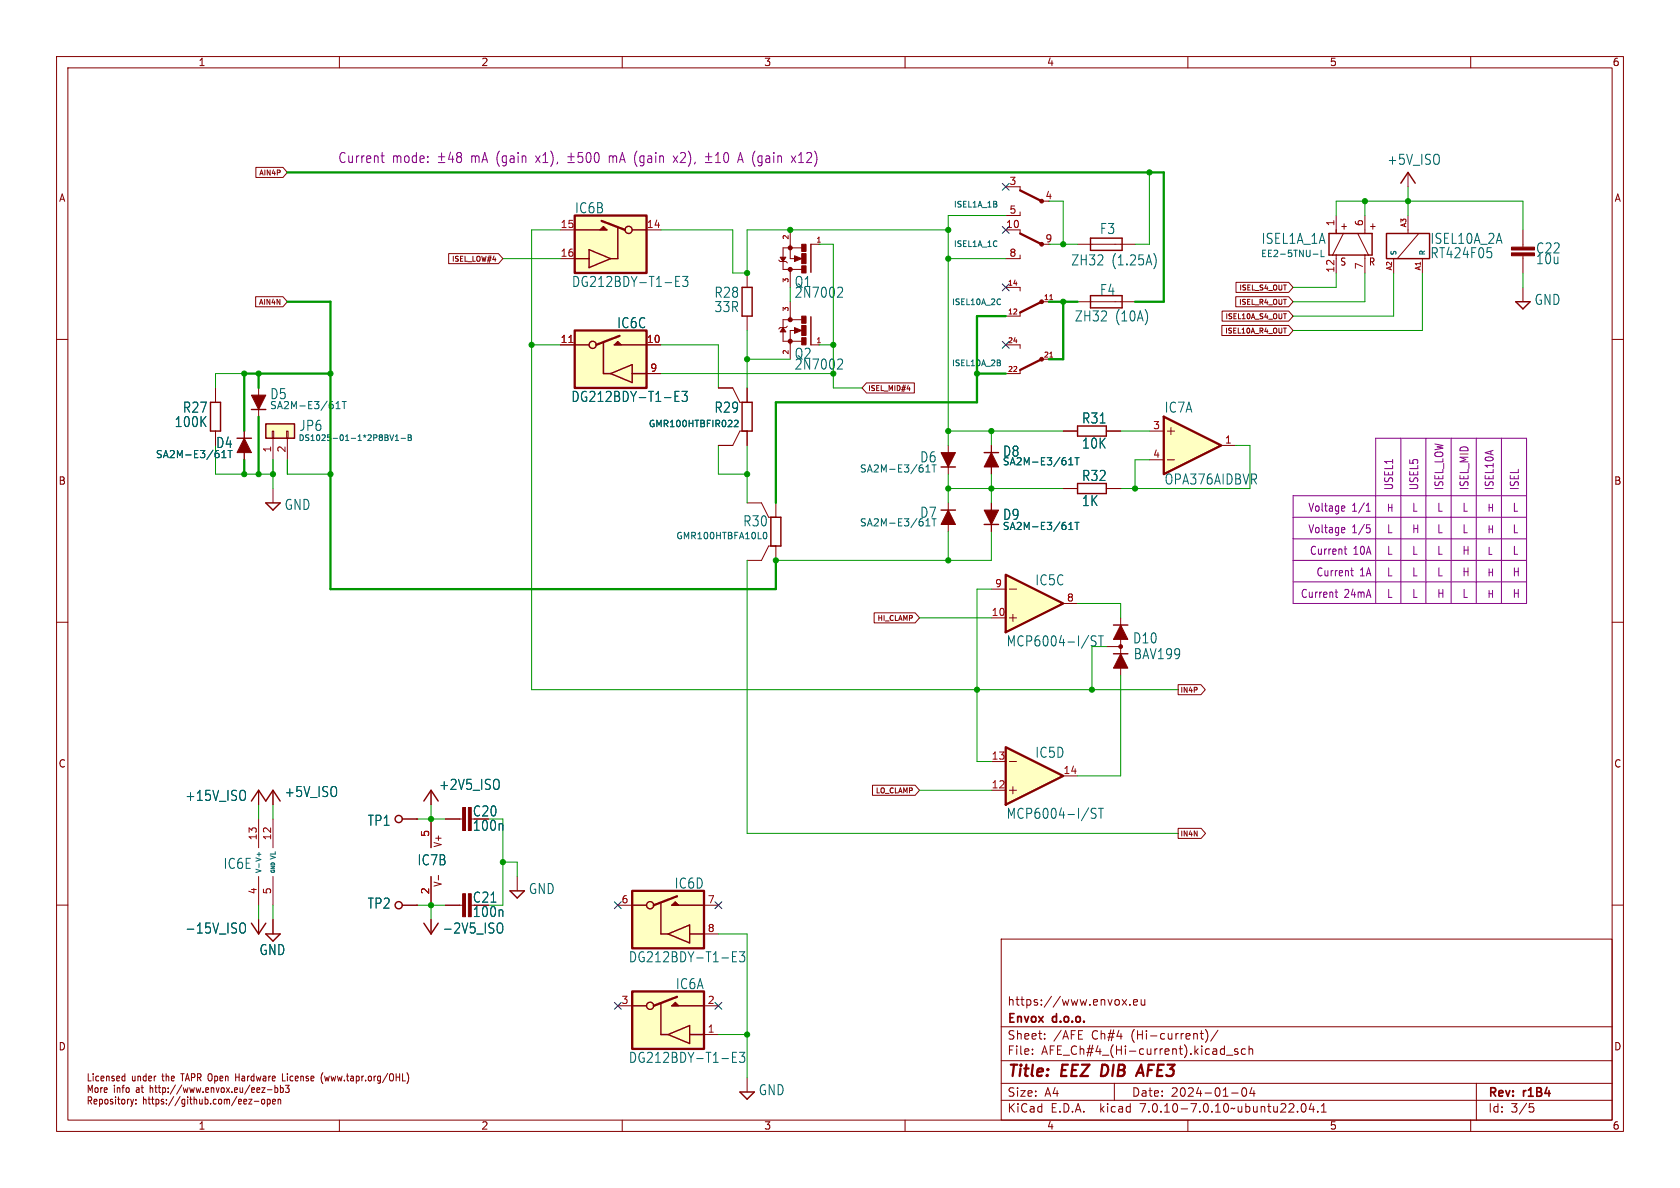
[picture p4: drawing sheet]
<svg xmlns="http://www.w3.org/2000/svg" width="297mm" height="210mm" viewBox="0 0 297 210" stroke-linecap="round" stroke-linejoin="round" font-family="sans-serif">
<g fill="none" stroke="#840000" stroke-width=".18">
<path d="M10 10h277v190h-277zM12 12h273v186h-273zM60 10v2M110 10v2M160 10v2M210 10v2M260 10v2M177.8 33h2.5v.7M180.3 37.5v.6h-2.5M10 60h2M177.8 40.6h2.5v.7M177.8 50.8h2.5v.6"/>
<path d="M180.3 45.1v.6h-2.5M180.3 55.2v.7h-2.5M184.1 43.2h1.3M285 60h2M177.8 61h2.5v.6M180.3 65.4v.6h-2.5M175.3 88.9v5.1M10 110h2M195.6 114.3h2.5M198.1 109.2v10.2M285 110h2M45.7 139.7v2.5"/>
<path d="M48.3 139.7v2.5M76.2 139.7v2.5M10 160h2M45.7 144.8v5.1M45.7 154.9v5.1M48.3 144.8v5.1M48.3 154.9v5.1M78.7 144.8h3.1M285 160h2M48.3 162.6v2.5M177 166h108v32h-108zM198.4 176.7l.8 1"/>
<path d="M199.2 176.7l-.8 1M199.7 177.6v.1M200.4 177.2l.7-.1-.1-.3-.4-.1-.2 .2 .1 .7h.5M201.7 176.7l.1 .9 .4 .1 .2-.1M202.4 176.7v1M60 198v2M110 198v2M160 198v2M177 194.5h108M177 191.5h108M177 187.5h108M177 181.5h108"/>
<path d="M182.5 186.3v.1M182.5 185.5v.1M184.7 183.6v.1M184.7 182.8v.1M197 191.5v3M210 198v2M212.2 182.7h.5M212.4 182.2v1.3l.3 .2M213.1 182a1.72 1.72 0 0 1 0 2.3M215.3 182.1l-1.3 2M216.8 186.5h1.2M217.7 193.2h1.2"/>
<path d="M218.8 185.5l-.3-.1-.3 .2 .1 .2 .5 .2v.3h-.6M219.7 192.4l.2-.1a.81 .81 0 0 1 .6 .6 .81 .81 0 0 1-.3 .8l-.2 .1a.81 .81 0 0 1-.3-1.4zM220.2 185.5l-.5-.1-.2 .3v.4l.1 .2h.6M220.8 185.5l.2-.1 .4 .1 .1 .9M220.8 184.9v1.5M221.3 192.2l-.3 1.1h.9M221.7 192.8v1M229.4 196.5v.1M230.2 195.2l.2-.1a.81 .81 0 0 1 .6 .6 .81 .81 0 0 1-.3 .8l-.2 .1a.81 .81 0 0 1-.3-1.4zM231.8 195l-.3 1.1h.9M232.2 195.6v1M233 196.5v.1"/>
<path d="M233.6 196.6h.9M233.6 195.5l.4-.4v1.5M260 198v2M261 191.5v6.5M270.4 195.1h.7M270.5 195.7h.4l.3 .3-.2 .5-.5 .1"/>
</g>
<path d="M194.9 188.2l-.3 2h.5M200.8 190.2l.9-2 .5 2M201.1 189.6h.9" fill="none" stroke="#840000" stroke-width=".4"/>
<path d="M174 92.7h2.5M196.8 110.5h2.6M196.8 115.6h2.6M44.4 141.6l1.3-1.9 1.3 1.9 1.3-1.9 1.2 1.9M74.9 141.6l1.3-1.9 1.3 1.9M47 165.1h2.5l-1.2 1.3z" fill="none" stroke="#840000" stroke-width=".25"/>
<g fill="#840000" stroke="#840000" stroke-width=".18">
<path d="M174 90.2h2.5l-1.2 2.5z"/>
<path d="M81.8 142.7h.5v4.1h-.5z"/>
<path d="M82.8 142.7h.5v4.1h-.5z"/>
<path d="M198.1 110.5l1.3 2.5h-2.6z"/>
<path d="M198.1 115.6l1.3 2.5h-2.6z"/>
<circle cx="184.1" cy="63.5" r=".33"/>
<circle cx="184.1" cy="53.3" r=".33"/>
<circle cx="184.1" cy="35.6" r=".33"/>
<circle cx="184.1" cy="43.2" r=".33"/>
<circle cx="198.1" cy="114.3" r=".33"/>
</g>
<path d="M176.7 52.8l.2 .1M176.9 53.8l-.2 .1M176.6 63.6l.2 .2-.2 .3 .3 .2-.2 .4M188.9 93.6h.8M188.9 92.7l.4-.4v1.3M190 92.3h.8M190.4 92.3v1.3M43.2 139.8a1.43 1.43 0 0 1 0 1.6M88 137.8a1.43 1.43 0 0 1 0 1.7" fill="none" stroke="#006464" stroke-width=".18"/>
<path d="M180.3 33.7l3.8 1.9M180.3 41.3l3.8 1.9M184.1 53.3l-3.8 1.9M184.1 63.5l-3.8 1.9" fill="none" stroke="#840000" stroke-width=".41"/>
<path d="M185.6 53h.5M185.6 63.1h.5" fill="none" stroke="#a90000" stroke-width=".18"/>
<path d="M177.8 101.6l10.2 5.1-10.2 5.1z" fill="#ffffc2"/>
<g fill="none" stroke="#840000" stroke-width=".18">
<path d="M167.6 78.7v5.1M188 76.2h2.5M195.6 76.2h2.5M132.1 99.1h2.5l1.3-2.6h1.3v2.6M132.1 88.9h2.5l1.3 2.5h1.3v-2.5M167.6 88.9v5.1M175.3 104.1h2.5M175.3 109.2h2.5M178.4 104.1h1.3M178.4 109.2h1.3M179.1 108.6v1.3M188 106.7h2.5"/>
<path d="M45.7 162.6v2.5"/>
</g>
<path d="M177.8 101.6l10.2 5.1-10.2 5.1z" fill="none" stroke="#840000" stroke-width=".41"/>
<path d="M135.1 94.2h-.1M135.4 94.2a.68 .68 0 0 1-.2 1l-.2-.1M163.7 93h.7M163.7 83.4h.7M164.1 82.2v1.2M164.1 91.7v1.3M165.1 82.2v1.2M165.1 91.7v1.3M193.8 112.5l-.6-.1-.2 .2v.5l.6 .3 .2 .4-.3 .4-.6-.1M194.2 112.4h.9M194.6 112.4v1.8M42.6 163.2h.6a1.26 1.26 0 0 1-.2 1.7h-.4" fill="none" stroke="#006464" stroke-width=".18"/>
<path d="M190.5 75.3h5.1v1.8h-5.1zM136.3 91.4h1.7v5.1h-1.7zM166.4 90.2h2.5M166.4 82.6h2.5M44.4 163.2l1.3 1.9 1.3-1.9" fill="none" stroke="#840000" stroke-width=".25"/>
<g fill="#840000" stroke="#840000" stroke-width=".18">
<path d="M167.6 90.2l1.3 2.5h-2.5z"/>
<path d="M166.4 80h2.5l-1.3 2.6z"/>
</g>
<path d="M205.7 73.7l10.2 5-10.2 5.1z" fill="#ffffc2"/>
<g fill="none" stroke="#840000" stroke-width=".18">
<path d="M139.2 57.7l-.3 .2h-1l-.2 .3M139.7 53.3v3.2M140.6 58.4h-.9v2.6M141.7 56.5h-3.3v3.8h3.3M269.2 50.8v2.5M99.1 61h2.5M114.3 61h2.5M114.3 66h2.5M127 78.7h2.5l1.3-2.5h1.3v2.5M127 68.6h2.5l1.3 2.5h1.3v-2.5M143.4 61h1.4M203.2 76.2h2.5"/>
<path d="M206.4 76.2h1.2M207 75.6v1.2M215.9 78.7h2.5M203.2 81.3h2.5M206.4 81.3h1.2"/>
</g>
<path d="M101.6 58.4h12.7v10.2h-12.7zM109.5 59.4l-4.1 1.6M205.7 73.7l10.2 5-10.2 5.1z" fill="none" stroke="#840000" stroke-width=".41"/>
<g fill="#840000" stroke="#840000" stroke-width=".18">
<path d="M141.7 59.7h.8v1.3h-.8z"/>
<path d="M141.7 57.5h.8v1.8h-.8z"/>
<path d="M141.7 55.9h.8v1.3h-.8z"/>
<path d="M140.5 57.9l1.2 .5-1.2 .5z"/>
<path d="M138.4 57.9l.5 .8h-1z"/>
<path d="M108.6 61l.6-.7 .7 .7z"/>
<circle cx="139.7" cy="60.3" r=".36"/>
<circle cx="139.7" cy="56.5" r=".36"/>
</g>
<g fill="none" stroke="#840000" stroke-width=".25">
<path d="M143.4 56v5M268 53.3h2.5l-1.3 1.3zM101.6 61h2.5M106.7 60.6v5.4h1.2M107.9 66l3.9-1.5v3.1zM108.6 61h5.7M111.8 66h2.5M131.2 71.1h1.8v5.1h-1.8z"/>
<circle cx="104.8" cy="61" r=".63"/>
</g>
<path d="M119.3 70h.5M120.1 69.2h-.8v1.8h.8M120.6 69.2h.9l-.5 .7a.41 .41 0 0 1 .5 .3l-.1 .7-.6 .1-.2-.2M129.8 74.4l.5-.1 .2 .3-.7 .8h.7M148.3 63.5l.5 .1 .2 .4-.1 .2-.9 1h1" fill="none" stroke="#006464" stroke-width=".18"/>
<path d="M101.6 58.4h12.7v10.2h-12.7z" fill="#ffffc2" stroke="#ffffc2" stroke-width=".18"/>
<path d="M100.6 60.5h.7" fill="none" stroke="#a90000" stroke-width=".18"/>
<path d="M177.8 132.1l10.2 5.1-10.2 5z" fill="#ffffc2"/>
<g fill="none" stroke="#840000" stroke-width=".18">
<path d="M45.2 29.6h4.8l.8 .9-.8 .9h-4.8zM236.2 38.1v3.2M241.3 38.1v3.2M248.9 30.5v2.5M248.9 38.1v3.2M45.2 52.5h4.8l.8 .8-.8 .9h-4.8zM79.3 44.8h8.8l.8 .9-.8 .9h-8.8zM99.1 40.6h2.5M99.1 45.7h2.5M114.3 40.6h2.5M132.1 48.3v2.5M132.1 55.9v2.5"/>
<path d="M137.7 46l.2 .2h1l.3 .3M139.7 40.6v5.1h.9M139.7 47.6v.7M141.7 43.8h-3.3v3.8h3.3M143.4 43.2h1.4M190.5 53.3h10.2M190.5 43.2h10.2M216 57.5h11.8l.8 .9-.8 .9h-11.8zM216.1 55h11.7l.8 .9-.8 .9h-11.7zM218.5 52.5h9.3l.8 .8-.8 .9h-9.3zM218.5 49.9h9.3l.8 .9-.8 .9h-9.3zM226.9 58h.5"/>
<path d="M226.9 55.5h.5M236.2 45.1v3.2M237.5 41.3l-1.9 3.8M240 41.3l1.9 3.8M241.3 45.1v3.2M246.4 45.7v2.6M250.8 41.3l-3.8 4.4M251.5 45.7v2.6M269.2 40.6v3.1M269.2 45.2v3.1M38.1 68.6v2.5M38.1 76.2v2.5"/>
<path d="M43.2 76.2v5.1M45.7 68.6v5.1M48.1 76.2h.3v1.3h-.3zM48.3 77.5v3.8M50.7 76.2h.2v1.3h-.2zM50.8 77.5v3.8M99.1 61h2.5M114.3 61h2.5M114.3 66h2.5M127 78.7h2.5M127 68.6h2.5M132.1 68.6v2.5"/>
<path d="M132.1 76.2v2.5M153.2 67.7h8.4v1.8h-8.4l-.8-.9zM160.4 68.8h.5M175.3 78.7v5.1M188 76.2h2.5M195.6 76.2h2.5M48.3 86.4v2.5M175.3 88.9v5.1M188 86.4h2.5M195.6 86.4h2.5M154.5 108.3h7.3l.8 .9-.8 .9h-7.3zM45.7 139.7v2.5"/>
<path d="M48.3 139.7v2.5M76.2 139.7v2.5M154.2 138.8h7.6l.8 .9-.8 .9h-7.6zM175.3 134.6h2.5M175.3 139.7h2.5M178.4 134.6h1.3M178.4 139.7h1.3M179.1 139.1v1.2M188 137.2h2.5M208.3 121h4l.8 .9-.8 .9h-4zM73.7 144.8h.1M76.2 144.8v5.1"/>
<path d="M76.2 154.9v5.1M77.5 154.7v.9M78.7 144.8h2.6M91.4 154.9v2.6M208.3 146.4h4l.8 .9-.8 .9h-4zM45.7 162.6v2.5M48.3 162.6v2.5M73.7 160h.1M76.2 162.6v2.5M78.7 160h3.1M109.2 177.8h2.6M109.2 160h2.6"/>
<path d="M124.5 177.8h2.5M124.5 160h2.5M124.5 165.1h2.5M21.8 190.2l.3 .1M22.1 189.8v1.3M22.1 191l-.3 .1M23.1 194.3l.3 .9M23.4 195.2l-.1 .3M23.6 194.3l-.2 .9M24 195v.2M24 194.4v.1M41.7 189.8v1.3"/>
<path d="M41.7 190.4h.6M44 194.3h.5l-.5 .9h.5M44.9 194.7h.9M46.3 194.4l.3-.1 .2 .3v.3l-.2 .3-.3-.1-.1-.2zM47.3 192.6h.8M47.3 194.4l.3-.1 .2 .3-.1 .5h-.4M47.3 194.3v1.3M48.2 194.7l.5-.1v-.2l-.4-.1-.1 .2v.6h.5M48.6 191.9v1.2M48.6 192.3h.3l.2 .2-.1 .6h-.4M49.2 194.4l.1-.1 .3 .1v.8M49.2 194.3v.9"/>
<path d="M49.6 192.3h.3l.2 .2-.1 .6h-.4M49.6 191.9v1.2M49.9 189.8v1.3h.5M50.4 191.9h.7l-.3 .4 .3 .2v.5l-.2 .1-.5-.1M57.1 189.6a1.65 1.65 0 0 0 0 2M57.4 190.2l.2 .9M71.9 189.6a1.65 1.65 0 0 1 0 2M124.5 182.9h2.5M132.1 190.5v2.5"/>
</g>
<path d="M101.6 38.1h12.7v10.2h-12.7zM106.4 39.1l4.1 1.5M177.8 132.1l10.2 5.1-10.2 5zM111.8 157.5h12.7v10.1h-12.7zM119.7 158.4l-4.1 1.6M111.8 175.3h12.7v10.1h-12.7zM119.7 176.2l-4.1 1.6" fill="none" stroke="#840000" stroke-width=".41"/>
<g fill="none" stroke="#006464" stroke-width=".18">
<path d="M119.4 49.7h.6M120.2 48.9h-.8v1.7h.8M120.7 48.9h.9l-.5 .6a.41 .41 0 0 1 .5 .4l-.1 .7h-.6l-.2-.1M148.3 50.8l.5 .1 .2 .4-.1 .2-.9 1h1M204 44.9a2.39 2.39 0 0 1 0 2.5M232.1 44.9h.9M233.6 44.2v1.2h.5M263.4 44.5h.2a.72 .72 0 0 1 .1 .9l-.3 .2M39.6 79.6v1.3M40.7 79.6v1.3M59.4 72.2h.7M59.4 71.3l.4-.3v1.2"/>
<path d="M60.5 71h.7M60.9 71v1.2M68.9 76.9l.4 1 .3-1M69.9 77.9h.6M69.9 77.2l.3-.3v1M70.9 77.5h.8M72.2 76.9h.3l.2 .2-.2 .2 .2 .1v.3l-.2 .2h-.3zM72.2 77.3h.3M119.3 70h.5M120.1 69.2h-.8v1.8h.8M120.6 69.2h.9l-.5 .7a.41 .41 0 0 1 .5 .3l-.1 .7-.6 .1-.2-.2M129.8 74.4l.5-.1 .2 .3-.7 .8h.7"/>
<path d="M39.2 80.9h.8M188.9 82.2h.8M188.9 81.3l.4-.4v1.3M188.9 92.7l.4-.4v1.3M188.9 93.6h.8M190 80.9h.8M190 92.3h.8M190.4 80.9v1.3M190.4 92.3v1.3M43.2 139.8a1.43 1.43 0 0 1 0 1.6M88 137.8a1.43 1.43 0 0 1 0 1.7M193.8 143l-.6-.1-.2 .2v.5l.6 .3 .2 .4-.3 .4-.6-.1"/>
<path d="M194.2 142.9h.9M194.6 142.9v1.8M42.6 163.2h.6a1.26 1.26 0 0 1-.2 1.7h-.4M88.2 163.2h-.1M88.5 163.2h.2a1.26 1.26 0 0 1-.2 1.7h-.4M129.5 169.1h.5M130.2 168.2h-.7v1.8h.7M130.7 168.2h1l-.5 .7a.41 .41 0 0 1 .5 .4l-.2 .6-.6 .1-.2-.1M129.5 186.9h.5M130.2 186h-.7v1.8h.7M130.7 186h1l-.5 .7a.41 .41 0 0 1 .5 .3l-.2 .7-.6 .1-.2-.2"/>
</g>
<g fill="#840000" stroke="#840000" stroke-width=".18">
<path d="M267.2 44.7h4.1v.5h-4.1z"/>
<path d="M267.2 43.7h4.1v.5h-4.1z"/>
<path d="M43.2 77.5l1.2 2.5h-2.5z"/>
<path d="M44.4 69.9h2.6l-1.3 2.5z"/>
<path d="M106 40.6l.7-.6 .6 .6z"/>
<path d="M175.3 80l1.2 2.6h-2.5z"/>
<path d="M141.7 43.2h.8v1.3h-.8z"/>
<path d="M141.7 44.8h.8v1.8h-.8z"/>
<path d="M141.7 47h.8v1.3h-.8z"/>
<path d="M140.5 45.2l1.2 .5-1.2 .5z"/>
<path d="M137.9 45.5h1l-.5 .7z"/>
<path d="M118.7 177.8l.7-.6 .6 .6z"/>
<path d="M81.8 158h.5v4.1h-.5z"/>
<path d="M82.8 158h.5v4.1h-.5z"/>
<path d="M118.7 160l.7-.6 .6 .6z"/>
<circle cx="139.7" cy="43.8" r=".36"/>
<circle cx="139.7" cy="47.6" r=".36"/>
</g>
<g fill="none" stroke="#840000" stroke-width=".25">
<path d="M247.6 32.4l1.3-1.9 1.3 1.9M101.6 45.7h2.5M101.6 40.6h5.7M104.1 44.1l3.8 1.6-3.8 1.6zM109.2 40.3v5.4h-1.3M111.8 40.6h2.5M131.2 50.8h1.8v5.1h-1.8zM143.4 43.2v4.9M192.8 52.3h5.6v2.1h-5.6zM192.8 42.1h5.6v2.2h-5.6zM234.9 41.3h7.7v3.8h-7.7zM245.1 41.3h7.6v4.4h-7.6z"/>
<path d="M37.2 71.1h1.8v5.1h-1.8zM41.9 77.5h2.5M44.4 72.4h2.6M47 74.9h5.1v2.6h-5.1zM47 88.9h2.5l-1.2 1.3zM174 80h2.5M190.5 85.5h5.1v1.7h-5.1zM71.1 144.8h2.6M90.2 157.5h2.5l-1.3 1.3zM116.8 159.7v5.4h1.3M71.1 160h2.6M74.9 163.2l1.3 1.9 1.3-1.9"/>
<path d="M111.8 177.8h2.5M111.8 160h2.5M116.8 177.5v5.4h1.3M118.1 165.1l3.8-1.6v3.2zM118.7 177.8h5.8M118.7 160h5.8M121.9 165.1h2.6M118.1 182.9l3.8-1.6v3.2zM121.9 182.9h2.6M130.8 193h2.5l-1.2 1.3z"/>
<circle cx="111.1" cy="40.6" r=".63"/>
<circle cx="70.5" cy="144.8" r=".63"/>
<circle cx="70.5" cy="160" r=".63"/>
<circle cx="114.9" cy="177.8" r=".63"/>
<circle cx="114.9" cy="160" r=".63"/>
</g>
<g fill="#ffffc2" stroke="#ffffc2" stroke-width=".18">
<path d="M47 74.9h5.1v2.6h-5.1z"/>
<path d="M101.6 38.1h12.7v10.2h-12.7z"/>
<path d="M111.8 175.3h12.7v10.1h-12.7z"/>
<path d="M111.8 157.5h12.7v10.1h-12.7z"/>
</g>
<g fill="none" stroke="#840084" stroke-width=".18">
<path d="M67.3 27.5h.6M67.6 27v1.5v.1l.3 .1M77.5 28.7h1.1M77.5 27.7h1.1M78.1 27v1.4M79.7 26.9l-.4 1.2h.9M80 27.5v1.2M81 27.7l-.3 .4v.3l.3 .3h.3l.3-.3-.1-.5-.2-.2M81 27.7h.3M81 27.7l-.3-.3 .3-.4h.5l.1 .3-.3 .4M100.4 28.7h1.1M100.4 27.7h1.1"/>
<path d="M101 27v1.4M103 27h-.7l-.1 .8 .2-.2 .5 .1 .1 .3v.6l-.2 .1h-.4l-.2-.1M103.8 27h.3a1.23 1.23 0 0 1 0 1.7h-.1a1.32 1.32 0 0 1-.2-1.7zM105.3 27h.3a1.23 1.23 0 0 1 0 1.7h-.2a1.32 1.32 0 0 1-.1-1.7zM119 27.5l.8 1.2M119.8 27.5l-.8 1.2M124.7 28.7h1.2M124.7 27.7h1.2M125.3 27v1.4M126.5 28.7h.9M126.5 27.5l.4-.5v1.7M128.2 27h.2a1.23 1.23 0 0 1 0 1.7h-.1a1.32 1.32 0 0 1-.1-1.7z"/>
<path d="M130.4 28.7l.5-1.7 .5 1.7M130.5 28.2h.8M134.1 28.6l.2 .1 .4-.1M134.7 27.6l-.4-.1-.2 .2M134.7 27.5v1.5a.4 .4 0 0 1-.6 .2M135.4 27.6h.6l.1 1.1M136.1 28l-.5 .1a.37 .37 0 0 0-.3 .3 .37 .37 0 0 0 .3 .3l.5-.1M136.8 27v.1M136.8 27.5v1.2M137.5 27.7a.37 .37 0 0 1 .6-.1l.1 1.1M137.5 27.5v1.2M139.9 27.5l.8 1.2"/>
<path d="M140.7 27.5l-.8 1.2M247.6 77.5v29.2M252.1 77.5v29.2M256.5 77.5v29.2M261 77.5v29.2M265.4 77.5v29.2M228.6 99.1h41.3M228.6 91.4h41.3M228.6 95.3h41.3M237.3 89.4l.4 .1v.3l-.5 .1M237.3 93.2l.4 .1v.3l-.5 .1M237.6 97h.5"/>
<path d="M237.7 90.3l-.4 .1M237.7 94.1l-.4 .1M237.8 96.6v1.2l.3 .2M241.5 90.4h.7M241.6 92.8h.6M241.7 89.3l.2-.3v1.4M241.7 93.3h.3l.2 .3-.1 .5-.4 .1M269.9 87.6h-41.3v19.1h41.3v-29.2h-26.7v29.2M228.6 102.9h41.3M236 104.7h.5M236.2 104.2v1.2l.3 .2M238.8 100.9h.4"/>
<path d="M239 100.4v1.2l.2 .2"/>
</g>
<g fill="none" stroke="#009600" stroke-width=".18">
<path d="M177.8 38.1h-10.2v40.6M185.4 35.6h2.6v7.6M203.2 30.5v12.7h-2.5M236.2 38.1v-2.5h33v5M241.3 35.6v2.5M248.9 33v5.1M88.9 45.7h10.2M99.1 40.6h-5.1v81.3h114.3M116.8 40.6h12.7v7.7h2.6v-7.7h35.5M132.1 58.4v10.2M144.8 43.2h2.5v25.4h5.1M167.6 45.7h10.2"/>
<path d="M185.4 43.2h5.1M236.2 48.3v2.5h-7.6M241.3 48.3v5h-12.7M246.4 48.3v7.6h-17.8M251.5 48.3v10.1h-22.9M269.2 48.3v2.5M38.1 78.7v5.1h10.2M43.2 66h-5.1v2.6M94 61h5.1M116.8 66h30.5M116.8 61h10.2v7.6M127 78.7v5.1h5.1"/>
<path d="M132.1 78.7v10.2M132.1 63.5h7.6M144.8 61h2.5M167.6 76.2h20.4M175.3 76.2v2.5M198.1 76.2h5.1M218.4 78.7h2.6v7.7h-22.9M48.3 81.3v5.1M50.8 81.3v2.5h7.6M132.1 99.1v48.2h76.2M167.6 83.8v5.1M167.6 94v5.1"/>
<path d="M167.6 86.4h20.4M175.3 94v5.1h-38.1M175.3 83.8v5.1M203.2 81.3h-2.5v5.1M162.6 109.2h12.7M175.3 104.1h-2.6v30.5h2.6M190.5 106.7h7.6v2.5M195.6 114.3h-2.6v7.6M198.1 119.4v17.8h-7.6M162.6 139.7h12.7M45.7 142.2v2.6M48.3 142.2v2.6"/>
<path d="M73.7 144.8h5M76.2 142.2v2.6M88.9 144.8v15.2M88.9 152.4h2.5v2.5M45.7 160v2.6M48.3 160v2.6M73.7 160h5M76.2 160v2.6M127 165.1h5.1v25.4M127 182.9h5.1"/>
</g>
<path d="M50.8 30.5h154.9v22.8h-5M50.8 53.3h7.6v50.8h78.8v-5M177.8 55.9h-5.1v15.2h-35.5v17.8M185.4 53.3h5.1M188 53.3v10.2h-2.6M45.7 66v2.6M45.7 73.7v10.1M58.4 66h-15.2v10.2M172.7 66h5.1M43.2 81.3v2.5" fill="none" stroke="#009600" stroke-width=".41"/>
<g fill="none" stroke="#000084" stroke-width=".18">
<path d="M177.2 32.4l1.2 1.2M178.4 32.4l-1.2 1.2M177.2 50.2l1.2 1.2M177.2 40l1.2 1.2M178.4 50.2l-1.2 1.2M178.4 40l-1.2 1.2M177.2 60.4l1.2 1.2M178.4 60.4l-1.2 1.2M108.6 159.4l1.2 1.2M109.8 159.4l-1.2 1.2M126.4 159.4l1.2 1.2M127.6 159.4l-1.2 1.2"/>
<path d="M108.6 177.2l1.2 1.2M109.8 177.2l-1.2 1.2M126.4 177.2l1.2 1.2M127.6 177.2l-1.2 1.2"/>
</g>
<path d="M100.6 60.5h.7" fill="none" stroke="#a90000" stroke-width=".18"/>
<g fill="#009600" stroke="#009600" stroke-width=".18">
<circle cx="203.2" cy="30.5" r=".46"/>
<circle cx="241.3" cy="35.6" r=".46"/>
<circle cx="248.9" cy="35.6" r=".46"/>
<circle cx="188" cy="43.2" r=".46"/>
<circle cx="172.7" cy="121.9" r=".46"/>
<circle cx="200.7" cy="86.4" r=".46"/>
<circle cx="193" cy="121.9" r=".46"/>
<circle cx="167.6" cy="86.4" r=".46"/>
<circle cx="175.3" cy="86.4" r=".46"/>
<circle cx="147.3" cy="61" r=".46"/>
<circle cx="147.3" cy="66" r=".46"/>
<circle cx="172.7" cy="66" r=".46"/>
<circle cx="132.1" cy="83.8" r=".46"/>
<circle cx="167.6" cy="99.1" r=".46"/>
<circle cx="88.9" cy="152.4" r=".46"/>
<circle cx="94" cy="61" r=".46"/>
<circle cx="132.1" cy="63.5" r=".46"/>
<circle cx="137.2" cy="99.1" r=".46"/>
<circle cx="76.2" cy="144.8" r=".46"/>
<circle cx="76.2" cy="160" r=".46"/>
<circle cx="132.1" cy="182.9" r=".46"/>
<circle cx="132.1" cy="48.3" r=".46"/>
<circle cx="139.7" cy="40.6" r=".46"/>
<circle cx="167.6" cy="76.2" r=".46"/>
<circle cx="175.3" cy="76.2" r=".46"/>
<circle cx="167.6" cy="40.6" r=".46"/>
<circle cx="167.6" cy="45.7" r=".46"/>
<circle cx="188" cy="53.3" r=".46"/>
<circle cx="58.4" cy="66" r=".46"/>
<circle cx="58.4" cy="83.8" r=".46"/>
<circle cx="45.7" cy="83.8" r=".46"/>
<circle cx="43.2" cy="83.8" r=".46"/>
<circle cx="43.2" cy="66" r=".46"/>
<circle cx="48.3" cy="83.8" r=".46"/>
<circle cx="45.7" cy="66" r=".46"/>
</g>
<g font-size="2.8" fill="#840000">
<text x="178" y="190.9">Title:</text>
<text x="187.7" y="190.9">EEZ</text>
<text x="195.5" y="190.9">DIB</text>
<text x="202.8" y="190.9">AFE3</text>
</g>
<g font-size="2.5" fill="#840084">
<text x="59.7" y="29">Current</text>
<text x="69.3" y="29">mode:</text>
<text x="83.4" y="29">mA (gain</text>
<text x="95.2" y="29">x1),</text>
<text x="108.3" y="29">mA (gain</text>
<text x="120.1" y="29">x2),</text>
<text x="131.8" y="29">A</text>
<text x="141.6" y="29">x12)</text>
</g>
<g font-size="2.5" fill="#006464">
<text x="245.2" y="29.4">+5V_ISO</text>
<text x="101.6" y="37.9">IC6B</text>
<text x="194.4" y="41.6">F3</text>
<text x="189.3" y="47.1">ZH32</text>
<text x="196.5" y="47.1">(1.25A)</text>
<text x="222.9" y="43.3">ISEL1A_1A</text>
<text x="252.8" y="43.3">ISEL10A_2A</text>
<text x="252.8" y="45.9">RT424F05</text>
<text x="271.5" y="45">C22</text>
<text x="271.5" y="46.9">10u</text>
<text x="101" y="50.9">DG212BDY-T1-E3</text>
<text x="126.2" y="52.8">R28</text>
<text x="140.4" y="50.9">Q1</text>
<text x="194.4" y="52.4">F4</text>
<text x="109" y="58.2">IC6C</text>
<text x="126.2" y="55.4">33R</text>
<text x="189.9" y="57">ZH32</text>
<text x="197.1" y="57">(10A)</text>
<text x="271.2" y="54.1">GND</text>
<text x="140.4" y="63.6">Q2</text>
<text x="140.4" y="65.5">2N7002</text>
<text x="47.7" y="70.8">D5</text>
<text x="100.9" y="71.3">DG212BDY-T1-E3</text>
<text x="30.8" y="75.7">100K</text>
<text x="32.2" y="73.2">R27</text>
<text x="52.8" y="76.4">JP6</text>
<text x="126.2" y="73.2">R29</text>
<text x="191.2" y="75.1">R31</text>
<text x="205.8" y="73.2">IC7A</text>
<text x="38.1" y="79.4">D4</text>
<text x="162.6" y="81.9">D6</text>
<text x="177.2" y="80.9">D8</text>
<text x="191.2" y="79.5">10K</text>
<text x="191.2" y="89.7">1K</text>
<text x="191.2" y="85.2">R32</text>
<text x="205.8" y="85.9">OPA376AIDBVR</text>
<text x="50.2" y="90.4">GND</text>
<text x="131.3" y="93.3">R30</text>
<text x="162.6" y="91.7">D7</text>
<text x="177.2" y="92.1">D9</text>
<text x="182.9" y="103.7">IC5C</text>
<text x="200.2" y="114">D10</text>
<text x="177.9" y="114.5">MCP6004-I/ST</text>
<text x="200.3" y="116.7">BAV199</text>
<text x="182.9" y="134.2">IC5D</text>
<text x="32.7" y="141.8">+15V_ISO</text>
<text x="50.2" y="141.1">+5V_ISO</text>
<text x="77.5" y="139.8">+2V5_ISO</text>
<text x="64.9" y="146.2">TP1</text>
<text x="83.5" y="147.1">100n</text>
<text x="177.9" y="145">MCP6004-I/ST</text>
<text x="39.4" y="153.8">IC6E</text>
<text x="73.7" y="153.2">IC7B</text>
<text x="64.9" y="160.8">TP2</text>
<text x="93.4" y="158.3">GND</text>
<text x="119.2" y="157.3">IC6D</text>
<text x="32.7" y="165.2">-15V_ISO</text>
<text x="78.2" y="165.2">-2V5_ISO</text>
<text x="83.5" y="162.3">100n</text>
<text x="45.8" y="169.1">GND</text>
<text x="111.1" y="170.3">DG212BDY-T1-E3</text>
<text x="119.4" y="175.1">IC6A</text>
<text x="111.1" y="188.1">DG212BDY-T1-E3</text>
<text x="134" y="193.8">GND</text>
</g>
<text font-size="2.5" fill="#009600" x="140.4" y="52.8">2N7002</text>
<g font-size="2.5" fill="#840000">
<text x="83.5" y="144.5">C20</text>
<text x="83.5" y="159.8">C21</text>
</g>
<g font-size="2.1" fill="#840000">
<text x="178" y="178">https://www.envox.eu</text>
<text x="178" y="184">Sheet:</text>
<text x="178" y="181.2">Envox</text>
<text x="186.2" y="181.2">d.o.o.</text>
<text x="186.2" y="184">/AFE</text>
<text x="193" y="184">Ch#4</text>
<text x="200.1" y="184">(Hi-current)/</text>
<text x="178" y="186.7">File:</text>
<text x="184.1" y="186.7">AFE_Ch#4_(Hi-current).kicad_sch</text>
<text x="178" y="196.9">KiCad</text>
<text x="178" y="194.1">Size:</text>
<text x="184.7" y="194.1">A4</text>
<text x="185.7" y="196.9">E.D.A.</text>
<text x="194.6" y="196.9">kicad</text>
<text x="200" y="194.1">Date:</text>
<text x="201.8" y="196.9">7.0.10-7.0.10~ubuntu22.04.1</text>
<text x="207" y="194.1">2024-01-04</text>
<text x="263" y="194.3">Rev:</text>
<text x="263" y="196.9">Id:</text>
<text x="267.1" y="196.9">3/5</text>
<text x="269.4" y="194.3">r1B4</text>
</g>
<g font-size="2" fill="#840084">
<text x="246.4" y="86.7" transform="rotate(-90 246.4 86.7)">USEL1</text>
<text x="250.8" y="86.7" transform="rotate(-90 250.8 86.7)">USEL5</text>
<text x="255.3" y="86.7" transform="rotate(-90 255.3 86.7)">ISEL_LOW</text>
<text x="259.7" y="86.7" transform="rotate(-90 259.7 86.7)">ISEL_MID</text>
<text x="264.2" y="86.7" transform="rotate(-90 264.2 86.7)">ISEL10A</text>
<text x="268.6" y="86.7" transform="rotate(-90 268.6 86.7)">ISEL</text>
<text x="231.2" y="90.6">Voltage</text>
<text x="231.2" y="94.4">Voltage</text>
<text x="239" y="90.6">1/1</text>
<text x="239" y="94.4">1/5</text>
<text x="245.1" y="94.4">L</text>
<text x="249.6" y="90.6">L</text>
<text x="249.6" y="94.4">H</text>
<text x="254" y="94.4">L</text>
<text x="254" y="90.6">L</text>
<text x="258.4" y="94.4">L</text>
<text x="258.4" y="90.6">L</text>
<text x="267.3" y="94.4">L</text>
<text x="267.3" y="90.6">L</text>
<text x="231.5" y="98.2">Current</text>
<text x="232.6" y="102">Current</text>
<text x="239.2" y="98.2">10A</text>
<text x="240.4" y="102">1A</text>
<text x="245.1" y="98.2">L</text>
<text x="245.1" y="102">L</text>
<text x="249.6" y="102">L</text>
<text x="249.6" y="98.2">L</text>
<text x="254" y="102">L</text>
<text x="254" y="98.2">L</text>
<text x="258.4" y="102">H</text>
<text x="258.4" y="98.2">H</text>
<text x="267.3" y="102">H</text>
<text x="267.3" y="98.2">L</text>
<text x="229.9" y="105.8">Current</text>
<text x="237.6" y="105.8">24mA</text>
<text x="245.1" y="105.8">L</text>
<text x="249.6" y="105.8">L</text>
<text x="254" y="105.8">H</text>
<text x="258.4" y="105.8">L</text>
<text x="267.3" y="105.8">H</text>
</g>
<g font-size="1.8" fill="#840000">
<text x="35" y="11.9">1</text>
<text x="85" y="11.9">2</text>
<text x="135" y="11.9">3</text>
<text x="185" y="11.9">4</text>
<text x="235" y="11.9">5</text>
<text x="285" y="11.9">6</text>
<text x="10.3" y="35.9">A</text>
<text x="285.3" y="35.9">A</text>
<text x="236.8" y="40.8">+</text>
<text x="241.9" y="40.8">+</text>
<text x="236.8" y="47.2">S</text>
<text x="241.9" y="47.2">R</text>
<text x="10.3" y="85.9">B</text>
<text x="285.3" y="85.9">B</text>
<text x="10.3" y="135.9">C</text>
<text x="285.3" y="135.9">C</text>
<text x="78.3" y="149.9" transform="rotate(-90 78.3 149.9)">V+</text>
<text x="78.3" y="156.9" transform="rotate(-90 78.3 156.9)">V-</text>
<text x="10.3" y="185.9">D</text>
<text x="285.3" y="185.9">D</text>
<text x="15.2" y="191.2">Licensed</text>
<text x="23.3" y="191.2">under</text>
<text x="28.9" y="191.2">the</text>
<text x="32.5" y="191.2">TAPR Open</text>
<text x="42.5" y="191.2">Hardware</text>
<text x="51" y="191.2">License</text>
<text x="58.1" y="191.2">(www.tapr.org/OHL)</text>
<text x="15.2" y="193.3">More</text>
<text x="15.2" y="195.3">Repository:</text>
<text x="20.1" y="193.3">info</text>
<text x="24.3" y="193.3">at</text>
<text x="25.2" y="195.3">https://github.com/eez-open</text>
<text x="26.9" y="193.3">http://www.envox.eu/eez-bb3</text>
<text x="35" y="199.9">1</text>
<text x="85" y="199.9">2</text>
<text x="135" y="199.9">3</text>
<text x="185" y="199.9">4</text>
<text x="235" y="199.9">5</text>
<text x="285" y="199.9">6</text>
</g>
<g font-size="1.8" fill="#a90000">
<text x="178.4" y="32.8">3</text>
<text x="184.7" y="35.3">4</text>
<text x="99" y="40.4">15</text>
<text x="114.3" y="40.4">14</text>
<text x="177.8" y="40.4">10</text>
<text x="178.4" y="37.8">5</text>
<text x="236" y="40.1" transform="rotate(-90 236 40.1)">1</text>
<text x="241" y="40.1" transform="rotate(-90 241 40.1)">6</text>
<text x="99" y="45.5">16</text>
<text x="178.4" y="45.5">8</text>
<text x="184.7" y="42.9">9</text>
<text x="241" y="47.7" transform="rotate(-90 241 47.7)">7</text>
<text x="236" y="48.3" transform="rotate(-90 236 48.3)">12</text>
<text x="99" y="60.7">11</text>
<text x="114.3" y="60.7">10</text>
<text x="114.9" y="65.8">9</text>
<text x="203.8" y="75.9">3</text>
<text x="48" y="80.1" transform="rotate(-90 48 80.1)">1</text>
<text x="50.5" y="80.1" transform="rotate(-90 50.5 80.1)">2</text>
<text x="203.8" y="81">4</text>
<text x="216.5" y="78.5">1</text>
<text x="175.8" y="103.9">9</text>
<text x="188.5" y="106.4">8</text>
<text x="175.2" y="109">10</text>
<text x="175.2" y="134.4">13</text>
<text x="187.9" y="136.9">14</text>
<text x="175.2" y="139.4">12</text>
<text x="45.5" y="148.6" transform="rotate(-90 45.5 148.6)">13</text>
<text x="48" y="148.6" transform="rotate(-90 48 148.6)">12</text>
<text x="75.9" y="148" transform="rotate(-90 75.9 148)">5</text>
<text x="45.5" y="158.2" transform="rotate(-90 45.5 158.2)">4</text>
<text x="48" y="158.2" transform="rotate(-90 48 158.2)">5</text>
<text x="75.9" y="158.2" transform="rotate(-90 75.9 158.2)">2</text>
<text x="109.8" y="159.8">6</text>
<text x="125" y="159.8">7</text>
<text x="125" y="164.8">8</text>
<text x="109.8" y="177.5">3</text>
<text x="125" y="177.5">2</text>
<text x="125" y="182.6">1</text>
</g>
<g font-size="1.8" fill="#006464">
<text x="47.6" y="72.5">SA2M-E3/61T</text>
<text x="27.5" y="81.2">SA2M-E3/61T</text>
<text x="151.9" y="83.7">SA2M-E3/61T</text>
<text x="177.2" y="82.5">SA2M-E3/61T</text>
<text x="151.9" y="93.3">SA2M-E3/61T</text>
<text x="177.2" y="93.9">SA2M-E3/61T</text>
</g>
<g font-size="1.8" fill="#840084">
<text x="245.1" y="90.6">H</text>
<text x="262.9" y="90.6">H</text>
<text x="262.9" y="94.4">H</text>
<text x="262.9" y="102">H</text>
<text x="262.9" y="98.2">L</text>
<text x="262.9" y="105.8">H</text>
</g>
<g font-size="1.6" fill="#006464">
<text x="222.8" y="45.6">EE2-5TNU-L</text>
<text x="114.6" y="75.7">GMR100HTBFIR022</text>
<text x="119.5" y="95.5">GMR100HTBFA10L0</text>
</g>
<g font-size="1.4" fill="#006464">
<text x="168.5" y="36.9">ISEL1A_1B</text>
<text x="168.5" y="43.9">ISEL1A_1C</text>
<text x="168.2" y="54.1">ISEL10A_2C</text>
<text x="168.2" y="64.9">ISEL10A_2B</text>
<text x="52.7" y="78.2">DS1025-01-1*2P8BV1-B</text>
</g>
<g font-size="1.2" fill="#840000">
<text x="45.7" y="31.2">AIN4P</text>
<text x="79.7" y="46.5">ISEL_LOW#4</text>
<text x="218.9" y="51.5">ISEL_S4_OUT</text>
<text x="45.6" y="54.1">AIN4N</text>
<text x="216.4" y="59.2">ISEL10A_R4_OUT</text>
<text x="216.5" y="56.6">ISEL10A_S4_OUT</text>
<text x="218.9" y="54.1">ISEL_R4_OUT</text>
<text x="153.4" y="69.3">ISEL_MID#4</text>
<text x="155" y="110">HI_CLAMP</text>
<text x="208.6" y="122.7">IN4P</text>
<text x="154.7" y="140.4">LO_CLAMP</text>
<text x="208.6" y="148.1">IN4N</text>
</g>
<g font-size="1.2" fill="#a90000">
<text x="248.7" y="40.3" transform="rotate(-90 248.7 40.3)">A3</text>
<text x="139.4" y="42.5" transform="rotate(-90 139.4 42.5)">2</text>
<text x="144.2" y="42.9">1</text>
<text x="246.1" y="47.9" transform="rotate(-90 246.1 47.9)">A2</text>
<text x="251.2" y="47.9" transform="rotate(-90 251.2 47.9)">A1</text>
<text x="139.4" y="50.1" transform="rotate(-90 139.4 50.1)">3</text>
<text x="178.1" y="50.5">14</text>
<text x="184.4" y="53.1">11</text>
<text x="139.4" y="55.2" transform="rotate(-90 139.4 55.2)">3</text>
<text x="178.1" y="55.6">12</text>
<text x="139.4" y="62.8" transform="rotate(-90 139.4 62.8)">2</text>
<text x="144.2" y="60.7">1</text>
<text x="178.1" y="65.8">22</text>
<text x="178.1" y="60.7">24</text>
<text x="184.4" y="63.2">21</text>
</g>
<g font-size="1.2" fill="#006464">
<text x="247.1" y="45.2" transform="rotate(-90 247.1 45.2)">S</text>
<text x="252.1" y="45.2" transform="rotate(-90 252.1 45.2)">R</text>
<text x="46.4" y="154.4" transform="rotate(-90 46.4 154.4)">V- V+</text>
<text x="48.9" y="152.1" transform="rotate(-90 48.9 152.1)">VL</text>
</g>
<text font-size=".9" fill="#006464" x="48.8" y="154.4" transform="rotate(-90 48.8 154.4)">GND</text>
</svg>
